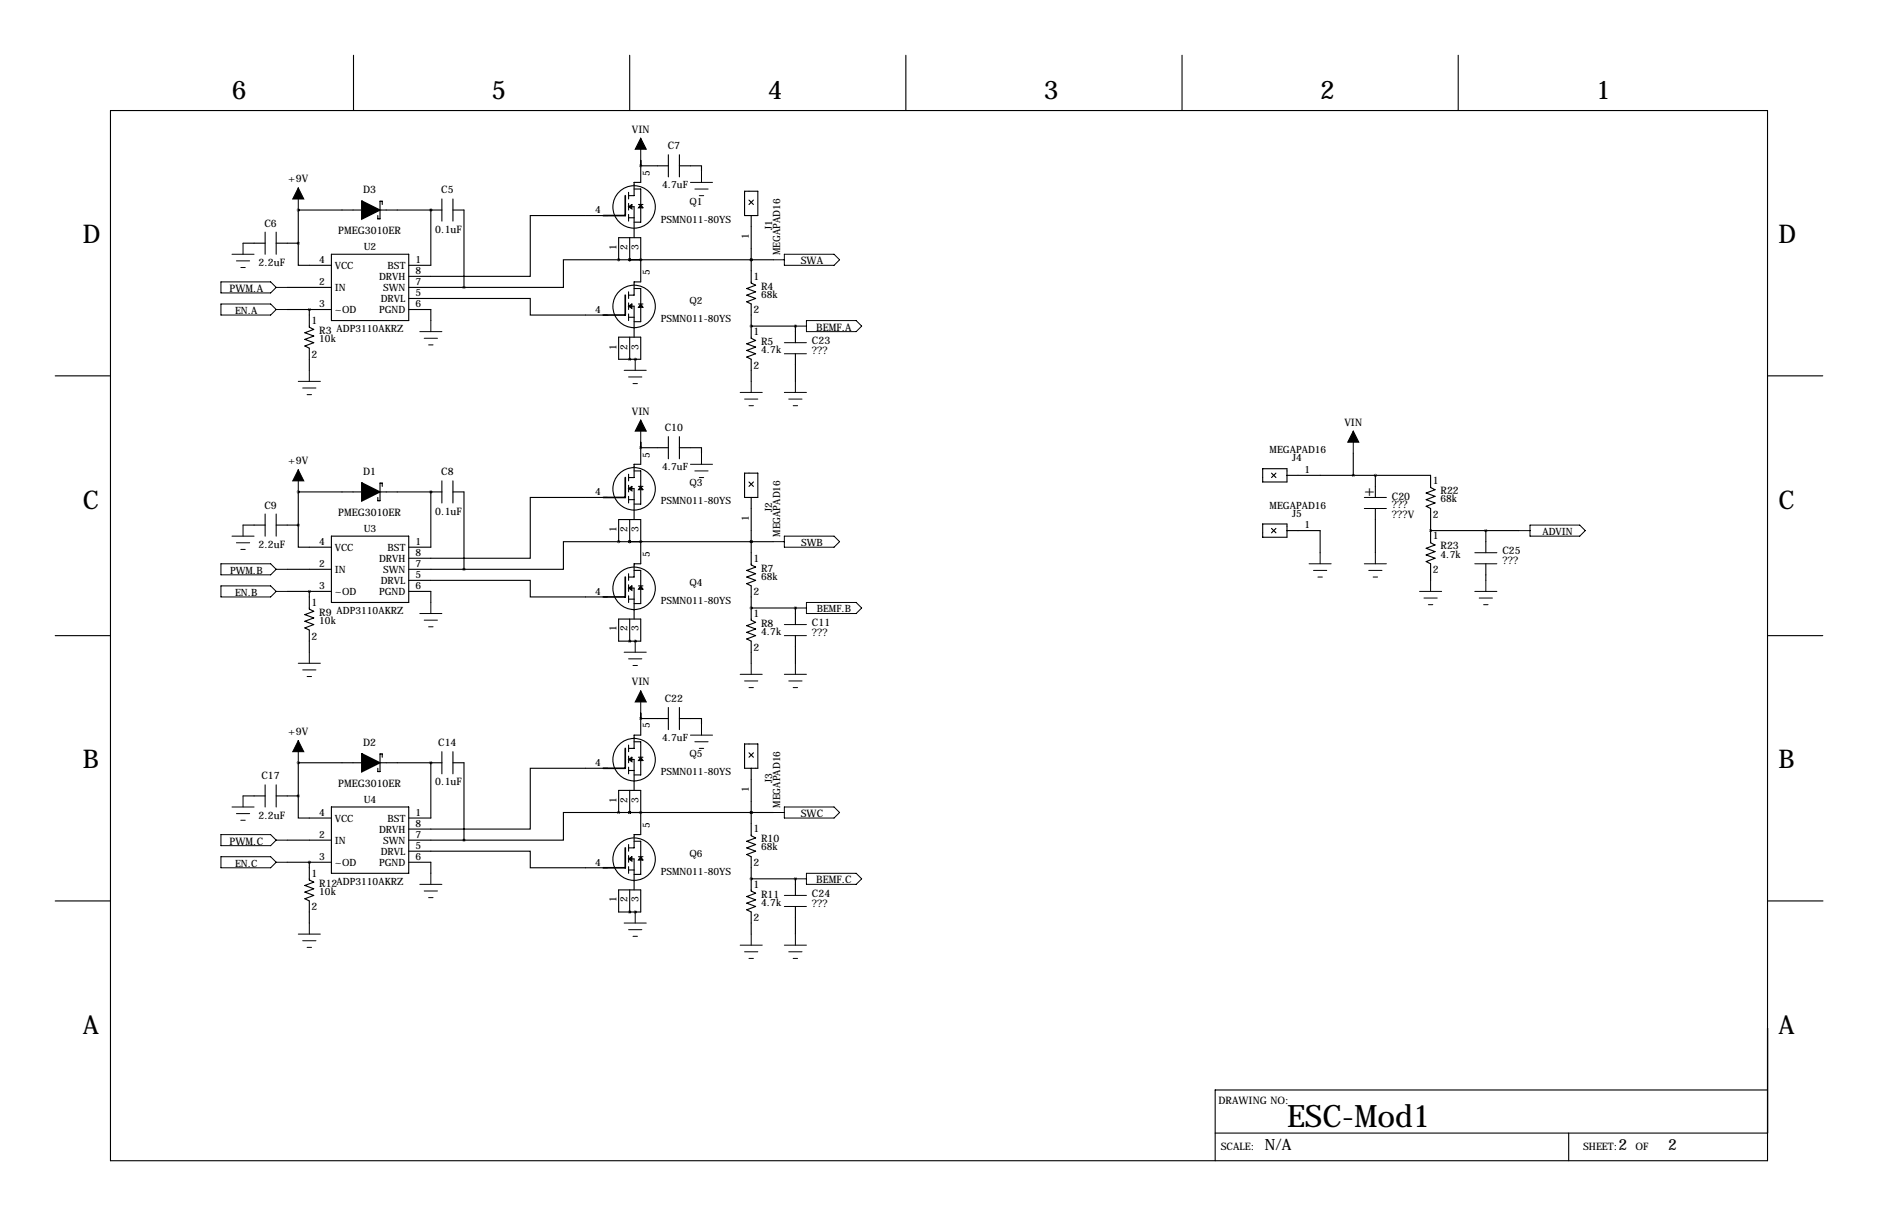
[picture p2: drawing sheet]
<svg xmlns="http://www.w3.org/2000/svg" width="432mm" height="279mm" viewBox="0 0 432 279" stroke-linecap="round" stroke-linejoin="round" font-family="sans-serif">
<g fill="none" stroke="#000" stroke-width=".25">
<path d="M81.3 12.7v12.7M144.8 12.7v12.7M208.3 12.7v12.7M271.8 12.7v12.7M335.3 12.7v12.7M25.4 25.4h381v241.3h-381zM147.3 38.1h6.4M147.3 36.8v5.1h-1.5v3.1h-1.3M153.7 35.6v5M156.2 38.1h5.1v1.3M156.2 35.6v5M55.9 55.9h5.1"/>
<path d="M61 53.3v5.1M63.5 53.3v5.1M63.5 55.9h5.1M68.6 55.9v5.1h7.6M68.6 48.3h.1M68.6 48.3h14.6M68.6 48.3v7.6M76.2 58.4h17.8v15.3h-17.8zM87.3 48.3h14.3M87.9 47v-.8h-.5v4.1h-.5v-.8M99.1 48.3h.1M99.1 48.3v12.7h-5.1"/>
<path d="M101.6 45.7v5.1M104.1 45.7v5.1M104.1 48.3h2.6v17.7M139.7 49.5h-17.8v14h-27.9M142.2 59.7h-12.7v6.3h-22.8M142.2 59.7h.1M142.2 59.7v-5.1h5.1v10.2h-1.5v3h-1.3M142.2 59.7h35.6M144.5 47.5h1.3v7.1M144.5 44.2v1.5M144.5 46.7v1.6M144.5 49.3v1.5"/>
<path d="M144.5 50h1.3M144.8 59.7h.1M144.8 54.6v5.1M145.8 43.4h1.5v3.6M146.8 47h1M147.3 59.7h.1M147.3 47.8v3.3h-1.5M171.2 43.9h3v5.6h-3zM172.2 46l1 1M172.7 59.7h.1M172.7 49.5v15.5l1 .5-2 .8 2 .8-2 .7 2 .8-2 .7 1 .5v7.9l1 .5-2 .8 2 .8-2 .7 2 .8-2 .7 1 .5v5.1M173.2 46l-1 1"/>
<path d="M66 66h10.2M66 71.1h10.2M71.1 71.1h.1M71.1 71.1v4.1l1 .5-2 .8 2 .7-2 .8 2 .7-2 .8 1 .5v5.1M94 68.6h27.9v3.8h17.8M94 66h12.7M94 71.1h5.1v2.6M142.2 77.5h5.1v5h-5.1zM144.5 70.4h1.3v7.1M144.5 67.1v1.5M144.5 69.6v1.5M144.5 72.1v1.6"/>
<path d="M144.5 72.9h1.3M144.8 77.5v5M145.8 66.3h1.5v3.5M146.8 69.8h1M147.3 70.6v3.3h-1.5M172.7 74.9h.1M172.7 74.9h10.2M182.9 74.9h.1M182.9 74.9v3.8M12.7 86.4h12.7M144.8 82.5h.1M146 82.5h.1"/>
<path d="M182.9 81.3v6.3M406.4 86.4h12.7M61 118.1v5.1M63.5 118.1v5.1M68.6 113h.1M68.6 113h14.6M68.6 113v7.7M87.3 113h14.3M87.9 111.8v-.8h-.5v4.1h-.5v-.8M99.1 113h.1M99.1 113v12.7h-5.1M101.6 110.5v5.1"/>
<path d="M104.1 110.5v5.1M104.1 113h2.6v17.8M139.7 114.3h-17.8v14h-27.9M144.5 112.3h1.3v7.1M144.5 109v1.5M144.5 111.5v1.5M144.5 114v1.6M144.5 114.8h1.3M144.8 119.4v5.1M145.8 108.2h1.5v3.6M146.8 111.8h1M147.3 101.6v5.1h-1.5v3h-1.3"/>
<path d="M147.3 112.5v3.3h-1.5M147.3 102.9h6.4M153.7 100.3v5.1M156.2 102.9h5.1v1.2M156.2 100.3v5.1M171.2 108.7h3v5.6h-3zM172.2 110.7l1 1.1M172.7 114.3v15.5l1 .5-2 .8 2 .7-2 .8 2 .7-2 .8 1 .5v7.9l1 .5-2 .8 2 .7-2 .8 2 .7-2 .8 1 .5v5.1M173.2 110.7l-1 1.1M290.3 107.7h5.6v3h-5.6zM292.4 108.7l1 1M293.4 108.7l-1 1"/>
<path d="M295.9 109.2h33v2.8l1 .5-2 .8 2 .7-2 .8 2 .8-2 .7 1 .5v7.9l1 .5-2 .8 2 .7-2 .8 2 .8-2 .7 1 .5v3.8M311.1 104.1v5.1M316.2 109.2v5.1M316.2 116.8v10.2M55.9 120.7h5.1M63.5 120.7h5.1M66 130.8h10.2M66 135.9h10.2M68.6 120.7v5h7.6M71.1 135.9h.1M71.1 135.9v4.1l1 .5-2 .7 2 .8-2 .7 2 .8-2 .8 1 .5v5.1M76.2 123.2h17.8v15.2h-17.8z"/>
<path d="M94 133.3h27.9v3.9h17.8M94 130.8h12.7M94 135.9h5.1v2.5M142.2 124.5h-12.7v6.3h-22.8M142.2 124.5h.1M142.2 124.5v-5.1h5.1v10.1h-1.5v3.1h-1.3M142.2 124.5h35.6M144.5 135.1h1.3v7.1M144.5 131.8v1.5M144.5 134.4v1.5M144.5 136.9v1.5M144.5 137.7h1.3"/>
<path d="M144.8 124.5h.1M145.8 131.1h1.5v3.5M146.8 134.6h1M147.3 124.5h.1M147.3 135.4v3.3h-1.5M172.7 139.7h.1M172.7 124.5h.1M172.7 139.7h10.2M182.9 139.7h.1M182.9 139.7v3.8M290.3 120.4h5.6v3h-5.6zM292.4 121.4l1 1"/>
<path d="M293.4 121.4l-1 1M295.9 121.9h7.6v5.1M328.9 121.9h.1M328.9 121.9h20.3M341.6 121.9v5.1M341.6 129.5v3.8M12.7 146h12.7M142.2 142.2h5.1v5.1h-5.1zM144.8 147.3h.1M144.8 142.2v5.1M146 147.3h.1M182.9 146v6.4"/>
<path d="M406.4 146h12.7M68.6 175.3h.1M68.6 175.3h14.6M68.6 175.3v7.6M87.3 175.3h14.3M87.9 174v-.8h-.5v4.1h-.5v-.8M99.1 175.3h.1M99.1 175.3v12.7h-5.1M101.6 172.7v5.1M104.1 172.7v5.1M104.1 175.3h2.6v17.7M139.7 176.5h-17.8v14h-27.9"/>
<path d="M144.5 174.5h1.3v7.1M144.5 171.2v1.5M144.5 173.7v1.6M144.5 176.3v1.5M144.5 177h1.3M145.8 170.4h1.5v3.6M146.8 174h1M147.3 163.8v5.1h-1.5v3.1h-1.3M147.3 174.8v3.3h-1.5M147.3 165.1h6.4M153.7 162.6v5M156.2 165.1h5.1v1.3"/>
<path d="M156.2 162.6v5M171.2 170.9h3v5.6h-3zM172.2 173l1 1M172.7 176.5v15.5l1 .5-2 .8 2 .8-2 .7 2 .8-2 .7 1 .5v7.9l1 .5-2 .8 2 .8-2 .7 2 .8-2 .7 1 .5v5.1M173.2 173l-1 1M55.9 182.9h5.1M61 180.3v5.1M63.5 180.3v5.1M63.5 182.9h5.1M66 193h10.2M66 198.1h10.2M68.6 182.9v5.1h7.6"/>
<path d="M71.1 198.1h.1M71.1 198.1v4.1l1 .5-2 .8 2 .7-2 .8 2 .7-2 .8 1 .5v5.1M76.2 185.4h17.8v15.3h-17.8zM94 195.6h27.9v3.8h17.8M94 193h12.7M94 198.1h5.1v2.6M142.2 186.7h-12.7v6.3h-22.8M142.2 186.7h.1M142.2 186.7v-5.1h5.1v10.2h-1.5v3h-1.3M142.2 186.7h35.6M144.5 197.4h1.3v7.1M144.5 194.1v1.5"/>
<path d="M144.5 196.6v1.5M144.5 199.1v1.6M144.5 199.9h1.3M144.8 186.7h.1M144.8 181.6v5.1M145.8 193.3h1.5v3.5M146.8 196.8h1M147.3 186.7h.1M147.3 197.6v3.3h-1.5M172.7 186.7h.1M12.7 207h12.7M142.2 204.5h5.1v5h-5.1z"/>
<path d="M144.8 209.5h.1M144.8 204.5v5M146 209.5h.1M172.7 201.9h.1M172.7 201.9h10.2M182.9 201.9h.1M182.9 201.9v3.8M182.9 208.3v6.3M406.5 207h12.7M406.4 250.4h-127v16.3M279.4 260.3h127M360.7 260.3v6.4"/>
<circle cx="145.8" cy="47.5" r="4.9"/>
<circle cx="145.8" cy="70.4" r="4.9"/>
<circle cx="145.8" cy="112.3" r="4.9"/>
<circle cx="145.8" cy="135.2" r="4.9"/>
<circle cx="145.8" cy="174.5" r="4.9"/>
<circle cx="145.8" cy="197.4" r="4.9"/>
</g>
<g fill="none" stroke="#000" stroke-width=".23">
<path d="M147.3 31.8v5M161.3 39.4v2.5M53.3 58.4h5.1M54.4 59.9h3M55.9 55.9v2.5M68.6 43.2v5.1M158.7 41.9h5.1M159.8 43.4h3M160.8 45h1M177.8 59.7h2.5M180.3 58.4h11.5l1.2 1.3-1.2 1.3h-11.5zM50.8 69.8h11.4l1.3 1.3-1.3 1.3h-11.4z"/>
<path d="M50.8 64.8h11.4l1.3 1.2-1.3 1.3h-11.4zM55.4 61.5h1M63.5 71.1h2.5M63.5 66h2.5M96.5 76.2h5.1M97.5 77.7h3.1M98.6 79.2h1M99.1 73.7v2.5M180.3 78.7h5.1M182.9 74.9h2.5M185.4 73.7h11.4l1.3 1.2-1.3 1.3h-11.4zM68.6 87.6h5.1"/>
<path d="M69.6 89.2h3M70.6 90.7h1M71.1 85.1v2.5M143.5 85.1h5.1M144.5 86.6h3.1M145.5 88.1h1.1M146 82.5v2.6M147.3 96.5v5.1M170.2 90.2h5.1M171.2 91.7h3M172.2 93.2h1M172.7 87.6v2.6"/>
<path d="M180.3 81.3h5.1M180.3 90.2h5.1M181.4 91.7h3M182.4 93.2h1M182.9 87.6v2.6M311.1 99.1v5M68.6 107.9v5.1M158.7 106.7h5.1M159.8 108.2h3M160.8 109.7h1M161.3 104.1v2.6M313.7 114.3h5.1"/>
<path d="M313.7 116.8h5.1M50.8 129.5h11.4l1.3 1.3-1.3 1.3h-11.4zM50.8 134.6h11.4l1.3 1.3-1.3 1.3h-11.4zM53.3 123.2h5.1M54.4 124.7h3M55.4 126.2h1M55.9 120.7v2.5M63.5 135.9h2.5M63.5 130.8h2.5M99.1 138.4v2.6M177.8 124.5h2.5M180.3 123.2h11.5l1.2 1.3-1.2 1.2h-11.5z"/>
<path d="M182.9 139.7h2.5M185.4 138.4h11.4l1.3 1.3-1.3 1.3h-11.4zM301 129.5h5.1M302 131.1h3.1M303 132.6h1M303.5 127v2.5M313.7 129.5h5.1M314.7 131.1h3.1M315.7 132.6h1M316.2 127v2.5M326.4 135.9h5.1M327.4 137.4h3.1"/>
<path d="M328.4 138.9h1M328.9 133.3v2.6M339.1 127h5.1M339.1 129.5h5.1M339.1 135.9h5.1M340.1 137.4h3.1M341.1 138.9h1M341.6 133.3v2.6M349.2 121.9h2.6M351.8 120.7h11.4l1.3 1.2-1.3 1.3h-11.4zM68.6 152.4h5.1M69.6 153.9h3"/>
<path d="M70.6 155.4h1M71.1 149.9v2.5M96.5 141h5.1M97.5 142.5h3.1M98.6 144h1M143.5 149.9h5.1M144.5 151.4h3.1M145.5 152.9h1.1M146 147.3v2.6M147.3 158.8v5M170.2 154.9h5.1M171.2 156.5h3"/>
<path d="M172.2 158h1M172.7 152.4v2.5M180.3 143.5h5.1M180.3 146h5.1M180.3 154.9h5.1M181.4 156.5h3M182.4 158h1M182.9 152.4v2.5M68.6 170.2v5.1M158.7 168.9h5.1M159.8 170.4h3M160.8 172h1"/>
<path d="M161.3 166.4v2.5M50.8 191.8h11.4l1.3 1.2-1.3 1.3h-11.4zM50.8 196.8h11.4l1.3 1.3-1.3 1.3h-11.4zM53.3 185.4h5.1M54.4 186.9h3M55.4 188.5h1M55.9 182.9v2.5M63.5 198.1h2.5M63.5 193h2.5M177.8 186.7h2.5M180.3 185.4h11.5l1.2 1.3-1.2 1.3h-11.5zM68.6 214.6h5.1"/>
<path d="M69.6 216.2h3M70.6 217.7h1M71.1 212.1v2.5M96.5 203.2h5.1M97.5 204.7h3.1M98.6 206.2h1M99.1 200.7v2.5M143.5 212.1h5.1M144.5 213.6h3.1M145.5 215.1h1.1M146 209.5v2.6M170.2 217.2h5.1"/>
<path d="M171.2 218.7h3M172.7 214.6v2.6M180.3 205.7h5.1M180.3 208.3h5.1M180.3 217.2h5.1M181.4 218.7h3M182.9 214.6v2.6M182.9 201.9h2.5M185.4 200.7h11.4l1.3 1.2-1.3 1.3h-11.4zM172.2 220.2h1M182.4 220.2h1"/>
</g>
<path d="M83.2 46.2l4.1 2.1-4.1 2zM83.2 111l4.1 2-4.1 2.1zM83.2 173.2l4.1 2.1-4.1 2z" fill="#000" stroke="#000" stroke-width=".38"/>
<path d="M143.8 45v4.5h-5.1M143.8 67.8v4.6h-5.1M143.8 109.7v4.6h-5.1M143.8 132.6v4.6h-5.1M143.8 172v4.5h-5.1M143.8 194.8v4.6h-5.1" fill="none" stroke="#000" stroke-width=".38"/>
<path d="M144.5 47.5l.8-.5v1zM147.3 47l.5 .8h-1zM144.5 70.4l.8-.6v1.1zM147.3 69.8l.5 .8h-1zM144.5 112.3l.8-.5v1zM147.3 111.8l.5 .7h-1zM144.5 135.1l.8-.5v1zM147.3 134.6l.5 .8h-1zM144.5 174.5l.8-.5v1zM147.3 174l.5 .8h-1zM144.5 197.4l.8-.6v1.1zM147.3 196.8l.5 .8h-1z" fill="#000" stroke="#000" stroke-width=".25"/>
<path d="M147.3 31.8l1.3 2.5h-2.6zM68.6 43.2l1.2 2.5h-2.5zM147.3 96.5l1.3 2.6h-2.6zM311.1 99.1l1.3 2.5h-2.5zM68.6 107.9l1.2 2.6h-2.5zM147.3 158.8l1.3 2.5h-2.6zM68.6 170.2l1.2 2.5h-2.5z" fill="#000" stroke="#000" stroke-width=".23"/>
<path d="M99 48.3a.05 .05 0 0 0 .1 0 .05 .05 0 0 0-.1 0zM311.1 109.2a.05 .05 0 0 0 .1 0 .05 .05 0 0 0-.1 0zM316.2 109.2a.05 .05 0 0 0 .1 0 .05 .05 0 0 0-.1 0zM328.9 121.9a.05 .05 0 0 0 .1 0 .05 .05 0 0 0-.1 0zM142.2 59.7a.05 .05 0 0 0 .1 0 .05 .05 0 0 0-.1 0zM146 82.6a.05 .05 0 0 0 .1 0 .05 .05 0 0 0-.1 0zM341.6 121.9a.05 .05 0 0 0 .1 0 .05 .05 0 0 0-.1 0zM99 113a.05 .05 0 0 0 .1 0 .05 .05 0 0 0-.1 0zM142.2 124.5a.05 .05 0 0 0 .1 0 .05 .05 0 0 0-.1 0zM146 147.3a.05 .05 0 0 0 .1 0 .05 .05 0 0 0-.1 0zM99 175.3a.05 .05 0 0 0 .1 0 .05 .05 0 0 0-.1 0zM142.2 186.7a.05 .05 0 0 0 .1 0 .05 .05 0 0 0-.1 0zM146 209.6a.05 .05 0 0 0 .1 0 .05 .05 0 0 0-.1 0z" fill="#000" stroke="#000" stroke-width=".63"/>
<text font-size="7.1" x="295.9" y="259">ESC-Mod1</text>
<g font-size="5.9">
<text x="53.3" y="22.9">6</text>
<text x="113" y="22.9">5</text>
<text x="176.5" y="22.9">4</text>
<text x="240" y="22.9">3</text>
<text x="303.5" y="22.9">2</text>
<text x="367" y="22.9">1</text>
<text x="19" y="55.9">D</text>
<text x="408.9" y="55.9">D</text>
<text x="19" y="116.8">C</text>
<text x="408.9" y="116.8">C</text>
<text x="19" y="176.5">B</text>
<text x="408.9" y="176.5">B</text>
<text x="19" y="237.5">A</text>
<text x="408.9" y="237.5">A</text>
</g>
<g font-size="3.6">
<text x="313.7" y="114">+</text>
<text x="290.8" y="264.1">N/A</text>
<text x="372.1" y="264.1">2</text>
<text x="383.5" y="264.1">2</text>
</g>
<g font-size="2.4">
<text x="145.3" y="30.5">VIN</text>
<text x="153.5" y="34.3">C7</text>
<text x="66.3" y="41.9">+9V</text>
<text x="83.5" y="44.4">D3</text>
<text x="101.4" y="44.4">C5</text>
<text x="60.8" y="52.1">C6</text>
<text x="77.8" y="53.7">PMEG3010ER</text>
<text x="100.1" y="53.5">0.1uF</text>
<text x="59.4" y="61.1">2.2uF</text>
<text x="173.2" y="64.3">1</text>
<text x="184.1" y="60.7">SWA</text>
<text x="52.8" y="67.1">PWM.A</text>
<text x="175" y="66.5">R4</text>
<text x="71.6" y="74.4">1</text>
<text x="73.4" y="76.7">R3 ADP3110AKRZ</text>
<text x="173.2" y="72">2</text>
<text x="173.2" y="77">1</text>
<text x="187.7" y="75.9">BEMF.A</text>
<text x="71.6" y="82.2">2</text>
<text x="175" y="79.2">R5</text>
<text x="186.7" y="79">C23</text>
<text x="186.7" y="81.4">???</text>
<text x="173.2" y="84.7">2</text>
<text x="145.3" y="95.2">VIN</text>
<text x="152.8" y="99.1">C10</text>
<text x="309.1" y="97.8">VIN</text>
<text x="66.3" y="106.7">+9V</text>
<text x="83.5" y="109.2">D1</text>
<text x="101.4" y="109.2">C8</text>
<text x="329.4" y="111.3">1</text>
<text x="331.2" y="113.5">R22</text>
<text x="60.8" y="116.8">C9</text>
<text x="77.8" y="118.5">PMEG3010ER</text>
<text x="100.1" y="118.2">0.1uF</text>
<text x="320" y="114.8">C20</text>
<text x="320" y="119">???V</text>
<text x="320" y="116.7">???</text>
<text x="329.4" y="119">2</text>
<text x="59.4" y="125.9">2.2uF</text>
<text x="329.4" y="124">1</text>
<text x="173.2" y="129">1</text>
<text x="175" y="131.3">R7</text>
<text x="329.4" y="131.7">2</text>
<text x="331.2" y="126.2">R23</text>
<text x="345.4" y="127.3">C25</text>
<text x="345.4" y="129.7">???</text>
<text x="173.2" y="136.8">2</text>
<text x="71.6" y="139.2">1</text>
<text x="73.4" y="141.5">R9 ADP3110AKRZ</text>
<text x="173.2" y="141.7">1</text>
<text x="186.7" y="143.8">C11</text>
<text x="71.6" y="146.9">2</text>
<text x="173.2" y="149.5">2</text>
<text x="175" y="144">R8</text>
<text x="186.7" y="146.2">???</text>
<text x="145.3" y="157.5">VIN</text>
<text x="152.8" y="161.3">C22</text>
<text x="66.3" y="168.9">+9V</text>
<text x="83.5" y="171.4">D2</text>
<text x="100.8" y="171.4">C14</text>
<text x="60.1" y="179.1">C17</text>
<text x="77.8" y="180.7">PMEG3010ER</text>
<text x="100.1" y="180.5">0.1uF</text>
<text x="59.4" y="188.1">2.2uF</text>
<text x="173.2" y="191.3">1</text>
<text x="184.1" y="187.7">SWC</text>
<text x="52.8" y="194.1">PWM.C</text>
<text x="175" y="193.5">R10</text>
<text x="71.6" y="201.4">1</text>
<text x="73.4" y="203.7">R12ADP3110AKRZ</text>
<text x="173.2" y="199">2</text>
<text x="173.2" y="204">1</text>
<text x="187.7" y="202.9">BEMF.C</text>
<text x="71.6" y="209.2">2</text>
<text x="175" y="206.2">R11</text>
<text x="186.7" y="206">C24</text>
<text x="186.7" y="208.4">???</text>
<text x="173.2" y="211.7">2</text>
<text x="280.2" y="253.7">DRAWING NO:</text>
<text x="280.7" y="264.2">SCALE:</text>
<text x="364" y="264.2">SHEET:</text>
<text x="376.1" y="264.2">OF</text>
</g>
<g font-size="2.3">
<text x="149.4" y="40.4" transform="rotate(-90 149.4 40.4)">5</text>
<text x="152.2" y="43.3">4.7uF</text>
<text x="158.5" y="47">Q1</text>
<text x="136.9" y="49">4</text>
<text x="151.9" y="51.1">PSMN011-80YS</text>
<text x="177.5" y="52.9" transform="rotate(-90 177.5 52.9)">J1</text>
<text x="83.6" y="57.4">U2</text>
<text x="141.7" y="57.5" transform="rotate(-90 141.7 57.5)">1</text>
<text x="144.3" y="57.5" transform="rotate(-90 144.3 57.5)">2</text>
<text x="146.8" y="57.5" transform="rotate(-90 146.8 57.5)">3</text>
<text x="172.2" y="54.9" transform="rotate(-90 172.2 54.9)">1</text>
<text x="179.4" y="58.6" transform="rotate(-90 179.4 58.6)">MEGAPAD16</text>
<text x="73.4" y="60.5">4</text>
<text x="73.4" y="65.5">2</text>
<text x="77" y="61.8">VCC</text>
<text x="87.2" y="64.3">DRVH</text>
<text x="89.1" y="61.8">BST</text>
<text x="95.5" y="60.5">1</text>
<text x="95.5" y="63">8</text>
<text x="95.5" y="65.5">7</text>
<text x="149.4" y="63.2" transform="rotate(-90 149.4 63.2)">5</text>
<text x="73.4" y="70.6">3</text>
<text x="77" y="66.8">IN</text>
<text x="77" y="71.9">~OD</text>
<text x="87.2" y="71.9">PGND</text>
<text x="87.6" y="69.4">DRVL</text>
<text x="88.1" y="66.8">SWN</text>
<text x="95.5" y="68.1">5</text>
<text x="95.5" y="70.6">6</text>
<text x="136.9" y="71.9">4</text>
<text x="158.5" y="69.8">Q2</text>
<text x="175" y="68.4">68k</text>
<text x="54.1" y="72.1">EN.A</text>
<text x="151.9" y="74">PSMN011-80YS</text>
<text x="73.4" y="78.6">10k</text>
<text x="141.7" y="80.3" transform="rotate(-90 141.7 80.3)">1</text>
<text x="144.3" y="80.3" transform="rotate(-90 144.3 80.3)">2</text>
<text x="146.8" y="80.3" transform="rotate(-90 146.8 80.3)">3</text>
<text x="175" y="81.1">4.7k</text>
<text x="149.4" y="105.2" transform="rotate(-90 149.4 105.2)">5</text>
<text x="291.9" y="104.1">MEGAPAD16</text>
<text x="297.1" y="106">J4</text>
<text x="136.9" y="113.8">4</text>
<text x="152.2" y="108">4.7uF</text>
<text x="158.5" y="111.8">Q3</text>
<text x="300" y="108.7">1</text>
<text x="151.9" y="115.9">PSMN011-80YS</text>
<text x="172.2" y="119.7" transform="rotate(-90 172.2 119.7)">1</text>
<text x="177.5" y="117.7" transform="rotate(-90 177.5 117.7)">J2</text>
<text x="291.9" y="116.8">MEGAPAD16</text>
<text x="297.1" y="118.7">J5</text>
<text x="331.2" y="115.4">68k</text>
<text x="73.4" y="125.2">4</text>
<text x="83.6" y="122.2">U3</text>
<text x="95.5" y="125.2">1</text>
<text x="141.7" y="122.2" transform="rotate(-90 141.7 122.2)">1</text>
<text x="144.3" y="122.2" transform="rotate(-90 144.3 122.2)">2</text>
<text x="146.8" y="122.2" transform="rotate(-90 146.8 122.2)">3</text>
<text x="179.4" y="123.4" transform="rotate(-90 179.4 123.4)">MEGAPAD16</text>
<text x="184.2" y="125.5">SWB</text>
<text x="300" y="121.4">1</text>
<text x="354.6" y="122.9">ADVIN</text>
<text x="52.9" y="131.8">PWM.B</text>
<text x="73.4" y="130.3">2</text>
<text x="77" y="126.5">VCC</text>
<text x="77" y="131.6">IN</text>
<text x="87.2" y="129.1">DRVH</text>
<text x="88.1" y="131.6">SWN</text>
<text x="89.1" y="126.5">BST</text>
<text x="95.5" y="127.8">8</text>
<text x="95.5" y="130.3">7</text>
<text x="149.4" y="128" transform="rotate(-90 149.4 128)">5</text>
<text x="331.2" y="128.1">4.7k</text>
<text x="54.1" y="136.9">EN.B</text>
<text x="73.4" y="135.4">3</text>
<text x="77" y="136.7">~OD</text>
<text x="87.2" y="136.7">PGND</text>
<text x="87.6" y="134.2">DRVL</text>
<text x="95.5" y="132.8">5</text>
<text x="95.5" y="135.4">6</text>
<text x="136.9" y="136.7">4</text>
<text x="158.5" y="134.6">Q4</text>
<text x="175" y="133.2">68k</text>
<text x="73.4" y="143.3">10k</text>
<text x="151.9" y="138.8">PSMN011-80YS</text>
<text x="187.8" y="140.7">BEMF.B</text>
<text x="141.7" y="145.1" transform="rotate(-90 141.7 145.1)">1</text>
<text x="144.3" y="145.1" transform="rotate(-90 144.3 145.1)">2</text>
<text x="146.8" y="145.1" transform="rotate(-90 146.8 145.1)">3</text>
<text x="175" y="145.9">4.7k</text>
<text x="149.4" y="167.4" transform="rotate(-90 149.4 167.4)">5</text>
<text x="152.2" y="170.3">4.7uF</text>
<text x="158.5" y="174">Q5</text>
<text x="136.9" y="176">4</text>
<text x="151.9" y="178.1">PSMN011-80YS</text>
<text x="177.5" y="179.9" transform="rotate(-90 177.5 179.9)">J3</text>
<text x="83.6" y="184.4">U4</text>
<text x="141.7" y="184.5" transform="rotate(-90 141.7 184.5)">1</text>
<text x="144.3" y="184.5" transform="rotate(-90 144.3 184.5)">2</text>
<text x="146.8" y="184.5" transform="rotate(-90 146.8 184.5)">3</text>
<text x="172.2" y="181.9" transform="rotate(-90 172.2 181.9)">1</text>
<text x="179.4" y="185.6" transform="rotate(-90 179.4 185.6)">MEGAPAD16</text>
<text x="73.4" y="187.5">4</text>
<text x="77" y="188.8">VCC</text>
<text x="87.2" y="191.3">DRVH</text>
<text x="89.1" y="188.8">BST</text>
<text x="95.5" y="187.5">1</text>
<text x="95.5" y="190">8</text>
<text x="149.4" y="190.2" transform="rotate(-90 149.4 190.2)">5</text>
<text x="73.4" y="192.5">2</text>
<text x="73.4" y="197.6">3</text>
<text x="77" y="193.8">IN</text>
<text x="87.6" y="196.4">DRVL</text>
<text x="88.1" y="193.8">SWN</text>
<text x="95.5" y="192.5">7</text>
<text x="95.5" y="195.1">5</text>
<text x="95.5" y="197.6">6</text>
<text x="158.5" y="196.8">Q6</text>
<text x="175" y="195.4">68k</text>
<text x="54.1" y="199.1">EN.C</text>
<text x="77" y="198.9">~OD</text>
<text x="87.2" y="198.9">PGND</text>
<text x="136.9" y="198.9">4</text>
<text x="151.9" y="201">PSMN011-80YS</text>
<text x="73.4" y="205.6">10k</text>
<text x="141.7" y="207.3" transform="rotate(-90 141.7 207.3)">1</text>
<text x="144.3" y="207.3" transform="rotate(-90 144.3 207.3)">2</text>
<text x="146.8" y="207.3" transform="rotate(-90 146.8 207.3)">3</text>
<text x="175" y="208.1">4.7k</text>
</g>
</svg>
